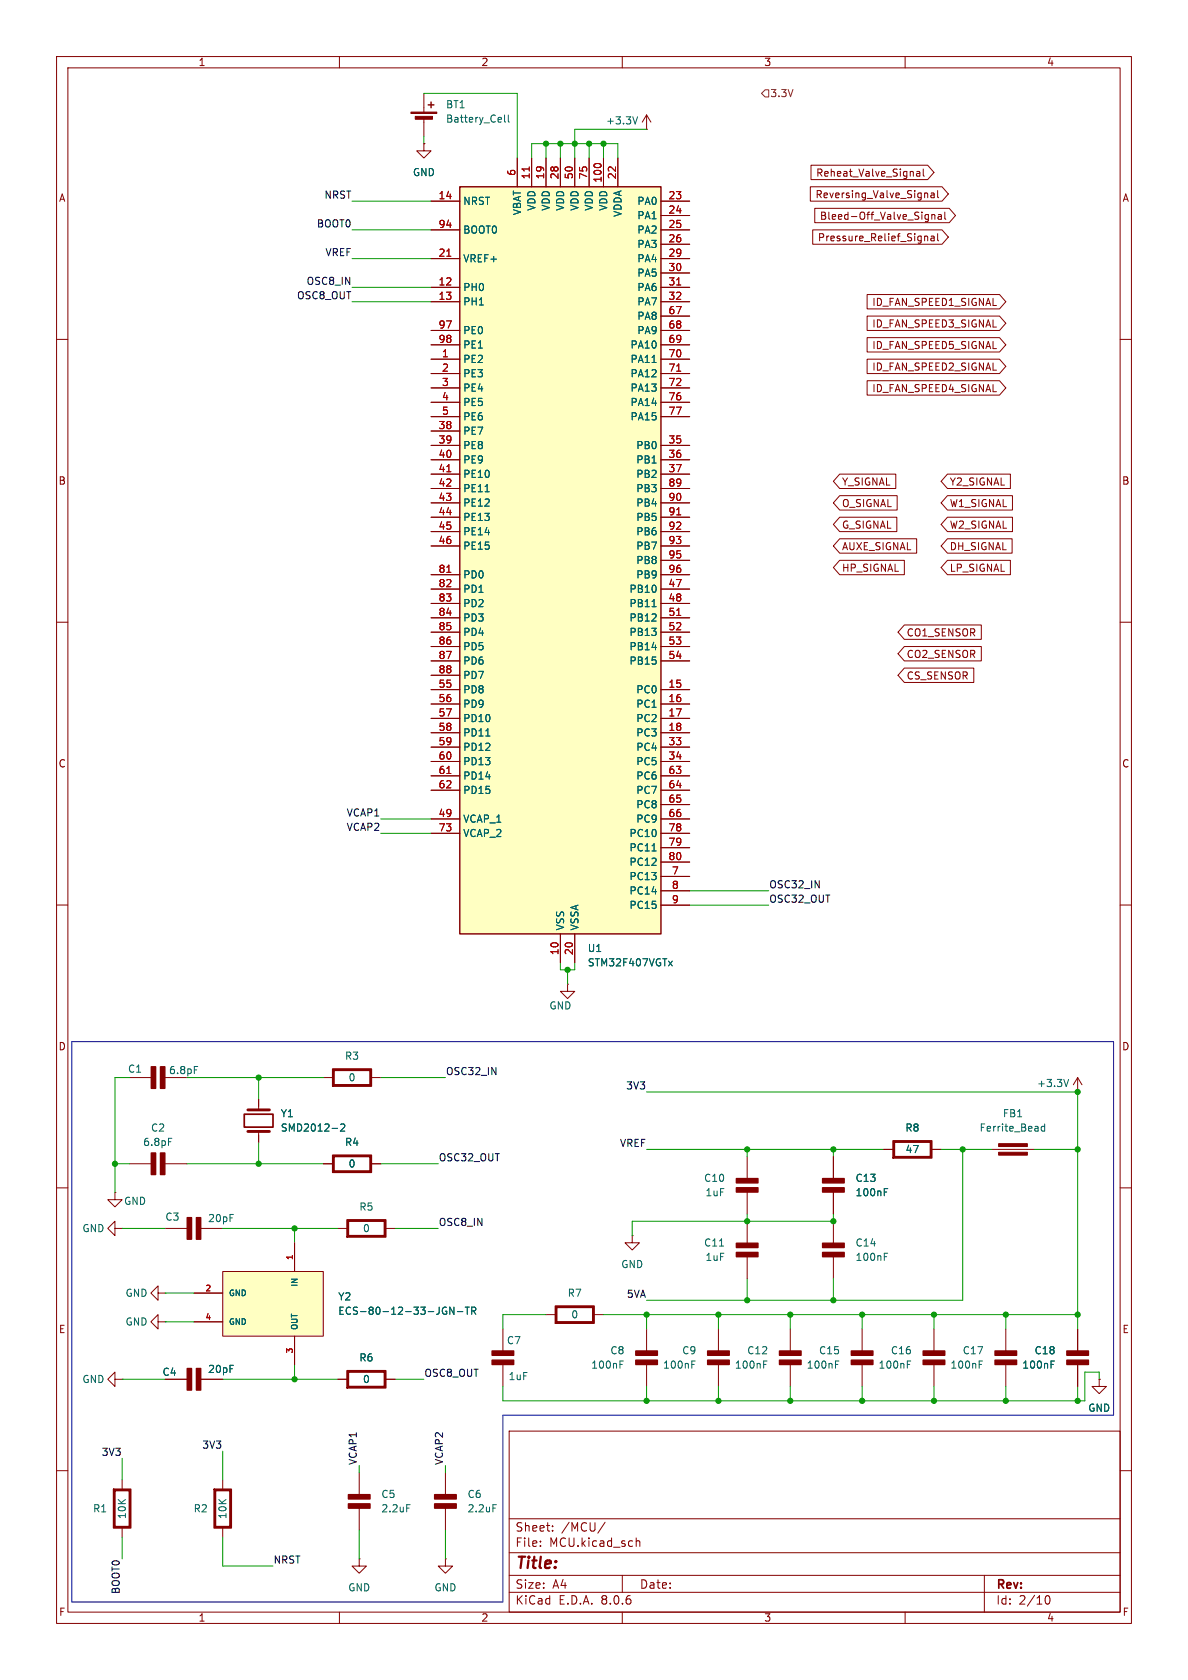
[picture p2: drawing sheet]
<svg xmlns="http://www.w3.org/2000/svg" width="210mm" height="297mm" viewBox="0 0 210 297" stroke-linecap="round" stroke-linejoin="round" font-family="sans-serif">
<g fill="none" stroke="#840000" stroke-width=".18">
<path d="M10 10h190v277h-190zM12 12h186v273h-186zM60 10v2M110 10v2M160 10v2M114.3 22.9h.1M114.3 20.3v2.6M114.3 20.3l.8 1.3M114.3 20.3l-.8 1.3M10 60h2M198 60h2M10 110h2"/>
<path d="M198 110h2M10 160h2M198 160h2M100.3 174v1.3h1.3l-1.3 1.2-1.2-1.2h1.2M100.3 174h.1M45.7 194.3v1.9M57.1 190.5h1.7M65.7 190.5h1.6M190.5 193h.1M190.5 190.5l.8 1.3M190.5 190.5v2.5M190.5 190.5l-.8 1.3"/>
<path d="M10 210h2M22.9 205.7h3.8M29.1 205.7h3.9M45.7 200v1.9M57.1 205.7h1.7M59.7 217.2h1.6M65.7 205.7h1.6M68.2 217.2h1.6M132.1 215.9v3.9M147.3 204.5v3.9M147.3 210.7v3.9M147.3 215.9v3.9"/>
<path d="M156.2 203.2h1.7M164.7 203.2h1.7M175.3 203.2h7.6M198 210h2M27.9 228.6v1.3l-1.2-1.3 1.2-1.3v1.3h1.3M27.9 233.7v1.2l-1.2-1.2 1.2-1.3v1.3h1.3M29.2 228.6h.1M29.2 233.7h.1M96.5 232.4h1.7M105 232.4h1.7M114.3 234.9v3.9M127 234.9v3.9"/>
<path d="M132.1 222.2v3.9M139.7 234.9v3.9M147.3 222.2v3.9M152.4 234.9v3.9M165.1 234.9v3.9M177.8 234.9v3.9M10 260h2M90 253h108v32h-108zM114.3 241.2v3.9M127 241.2v3.9M139.7 241.2v3.9M152.4 241.2v3.9"/>
<path d="M165.1 241.2v3.9M177.8 241.2v3.9M198 260h2M90 278.5h108M90 274.5h108M90 268.5h108M95.5 273.2v.2M95.5 272.5v.1M97.7 270.5v.2M97.7 269.8v.1M107 269.1l-1.3 1.9M110 278.5v3"/>
<path d="M112.5 271.9v1.5M112.5 272.5l.2-.1 .3 .1 .1 .9M174 278.5v6.5M60 285v2M90 281.5h108M110 285v2M160 285v2M184.8 282.7l.1-.5 .2-.1a.81 .81 0 0 1 .6 .6 .81 .81 0 0 1-.3 .8h-.4l-.2-.5"/>
</g>
<g fill="#840000" stroke="#840000" stroke-width=".25">
<path d="M58.8 189h6.9v3h-6.9l.3-.2h6.3v-2.6h-6.3v2.6l-.3 .2z"/>
<path d="M58.8 204.2h6.9v3.1h-6.9l.3-.3h6.3v-2.5h-6.3v2.5l-.3 .3z"/>
<path d="M61.3 215.6h6.9v3.1h-6.9l.3-.3h6.3v-2.5h-6.3v2.5l-.3 .3z"/>
<path d="M28.4 203.8h.7v3.8h-.7z"/>
<path d="M26.7 203.8h.8v3.8h-.8z"/>
<path d="M112.4 240.5h3.8v.7h-3.8z"/>
<path d="M112.4 238.8h3.8v.8h-3.8z"/>
<path d="M98.2 230.9h6.8v3h-6.8l.2-.2h6.4v-2.6h-6.4v2.6l-.2 .2z"/>
<path d="M125.1 240.5h3.8v.7h-3.8z"/>
<path d="M125.1 238.8h3.8v.8h-3.8z"/>
<path d="M150.5 240.5h3.8v.7h-3.8z"/>
<path d="M150.5 238.8h3.8v.8h-3.8z"/>
<path d="M157.9 201.7h6.8v3h-6.8l.2-.2h6.4v-2.6h-6.4v2.6l-.2 .2z"/>
<path d="M145.4 210h3.8v.7h-3.8z"/>
<path d="M145.4 208.4h3.8v.7h-3.8z"/>
<path d="M145.4 221.4h3.8v.8h-3.8z"/>
<path d="M145.4 219.8h3.8v.7h-3.8z"/>
<path d="M163.2 240.5h3.8v.7h-3.8z"/>
<path d="M163.2 238.8h3.8v.8h-3.8z"/>
<path d="M137.8 240.5h3.8v.7h-3.8z"/>
<path d="M137.8 238.8h3.8v.8h-3.8z"/>
<path d="M175.9 240.5h3.8v.7h-3.8z"/>
<path d="M175.9 238.8h3.8v.8h-3.8z"/>
<path d="M130.2 221.4h3.8v.8h-3.8z"/>
<path d="M130.2 219.8h3.8v.7h-3.8z"/>
</g>
<path d="M43.2 197h5.1v2.3h-5.1z" fill="none" stroke="#840000" stroke-width=".3"/>
<path d="M43.8 196.2h3.8M43.8 200h3.8" fill="none" stroke="#840000" stroke-width=".51"/>
<g fill="none" stroke="#006464" stroke-width=".18">
<path d="M112.7 20.6l-.4 1.3M58.7 199.5h1M60.2 198.8l.5-.1 .3 .4-.8 .9h.8M184.7 199.2l-.4-.1-.2 .3 .1 .5h.5M184.7 198.7v1.3M188.9 190.8l-.4 1.3M29.8 201.2h.6M156.3 210.7h.4M156.3 210.1h.6M127.2 220.3h.7M156.3 222.2h.4M156.3 221.6h.6"/>
<path d="M109.6 241.2h.4M109.6 240.6h.6M122.3 241.2h.4M122.3 240.6h.6M135 241.2h.4M135 240.6h.6M147.7 241.2h.4M147.7 240.6h.6M160.4 241.2h.4M160.4 240.6h.6M173.1 241.2h.4M173.1 240.6h.6"/>
</g>
<g fill="#840000" stroke="#840000" stroke-width=".18">
<path d="M176.5 202.2h5.1v.5h-5.1z"/>
<path d="M176.5 203.7h5.1v.5h-5.1z"/>
</g>
<path d="M81.3 33h35.5v132.1h-35.5z" fill="#ffffc2"/>
<path d="M75.7 18.5h1M76.2 18v1.1M81.3 33h35.5v132.1h-35.5z" fill="none" stroke="#840000" stroke-width=".25"/>
<g fill="none" stroke="#840000" stroke-width=".18">
<path d="M74.9 16.5v3.3M74.9 25.4v1.3h1.3l-1.3 1.2-1.2-1.2h1.2M74.9 25.4h.1M74.9 20.8v3.3M76.2 35.6h5.1M91.4 27.9v5.1M94 27.9v5.1M96.5 27.9v5.1M99.1 27.9v5.1M101.6 27.9v5.1M104.1 27.9v5.1M106.7 27.9v5.1"/>
<path d="M109.2 27.9v5.1M116.8 35.6h5.1M116.8 38.1h5.1M76.2 50.8h5.1M76.2 53.3h5.1M76.2 45.7h5.1M76.2 40.6h5.1M76.2 58.4h5.1M116.8 50.8h5.1M116.8 53.3h5.1M116.8 45.7h5.1M116.8 40.6h5.1"/>
<path d="M116.8 43.2h5.1M116.8 48.3h5.1M116.8 55.9h5.1M116.8 58.4h5.1M76.2 63.5h5.1M76.2 66h5.1M76.2 68.6h5.1M76.2 78.7h5.1M76.2 76.2h5.1M76.2 71.1h5.1M76.2 73.7h5.1M76.2 61h5.1"/>
<path d="M116.8 63.5h5.1M116.8 66h5.1M116.8 68.6h5.1M116.8 78.7h5.1M116.8 71.1h5.1M116.8 73.7h5.1M116.8 61h5.1M76.2 81.3h5.1M76.2 83.8h5.1M76.2 86.4h5.1M76.2 88.9h5.1M76.2 91.4h5.1"/>
<path d="M76.2 94h5.1M76.2 96.5h5.1M116.8 81.3h5.1M116.8 83.8h5.1M116.8 86.4h5.1M116.8 88.9h5.1M116.8 91.4h5.1M116.8 94h5.1M116.8 96.5h5.1M116.8 99.1h5.1M76.2 104.1h5.1M76.2 106.7h5.1"/>
<path d="M76.2 109.2h5.1M76.2 111.8h5.1M76.2 114.3h5.1M76.2 116.8h5.1M76.2 101.6h5.1M76.2 119.4h5.1M116.8 104.1h5.1M116.8 106.7h5.1M116.8 109.2h5.1M116.8 111.8h5.1M116.8 114.3h5.1M116.8 116.8h5.1"/>
<path d="M116.8 101.6h5.1M76.2 121.9h5.1M76.2 124.5h5.1M76.2 127h5.1M76.2 129.5h5.1M76.2 132.1h5.1M76.2 134.6h5.1M76.2 137.2h5.1M76.2 139.7h5.1M116.8 121.9h5.1M116.8 124.5h5.1M116.8 127h5.1"/>
<path d="M116.8 129.5h5.1M116.8 132.1h5.1M116.8 134.6h5.1M116.8 137.2h5.1M116.8 139.7h5.1M76.2 144.8h5.1M76.2 147.3h5.1M116.8 144.8h5.1M116.8 142.2h5.1M116.8 154.9h5.1M116.8 147.3h5.1M116.8 149.9h5.1"/>
<path d="M116.8 157.5h5.1M116.8 152.4h5.1M99.1 165.1v5.1M101.6 165.1v5.1M116.8 160h5.1M22.9 190.5h3.8M29.1 190.5h3.9M20.3 217.2v1.2l-1.3-1.2 1.3-1.3v1.3h1.3M20.3 210.8v1.3h-1.3l1.3 1.3 1.3-1.3h-1.3M20.3 210.8h.1M21.6 217.2h.1M29.2 217.2h3.9"/>
<path d="M35.5 217.2h3.9M111.8 218.4v1.3h-1.3l1.3 1.3 1.2-1.3h-1.2M111.8 218.4h.1M132.1 204.5v3.9M132.1 210.7v3.9M88.9 234.9v3.9M190.5 234.9v3.9M20.3 243.8v-1.2l-1.3 1.2 1.3 1.3v-1.3h1.3M21.6 243.8h.1M29.2 243.8h3.9M35.5 243.8h3.9M59.7 243.8h1.6"/>
<path d="M68.2 243.8h1.6M88.9 241.2v3.9M190.5 241.2v3.9M194.3 243.8v1.3h-1.3l1.3 1.3 1.3-1.3h-1.3M194.3 243.8h.1M21.6 261.6v1.7M21.6 270.1v1.7M39.4 261.6v1.7M39.4 270.1v1.7M63.5 275.6v1.3h-1.3l1.3 1.2 1.3-1.2h-1.3M63.5 275.6h.1M63.5 260.3v3.9"/>
<path d="M63.5 266.6v3.9M78.7 275.6v1.3h-1.2l1.2 1.2 1.3-1.2h-1.3M78.7 275.6h.1M78.7 260.3v3.9M78.7 266.6v3.9"/>
</g>
<path d="M93.6 29.5v.7M79 45.3h.7M119.6 50.4h.7M119.6 65.6h.7M79 83.4h.7M119.6 91h.7M79 101.2h.7M119.6 108.8h.7M79 136.7h.7" fill="none" stroke="#a90000" stroke-width=".18"/>
<g fill="none" stroke="#006464" stroke-width=".18">
<path d="M89.2 20.3v1.1l.2 .2M89.9 20.3v1.1l.1 .2M115.3 64.1h.7M85.8 86.9h.7M115.3 107.3h.7M85.9 130.1h.7M115.3 150.4h.7M118.2 169.9l.6 .9M118.8 169.9l-.6 .9M34.4 188.5h.6M185.8 241.2h.4M185.8 240.6h.6"/>
<path d="M71.9 266h.6M87.1 266h.6"/>
</g>
<g fill="#840000" stroke="#840000" stroke-width=".25">
<path d="M87 240.5h3.8v.7h-3.8z"/>
<path d="M87 238.8h3.8v.8h-3.8z"/>
<path d="M130.2 210h3.8v.7h-3.8z"/>
<path d="M130.2 208.4h3.8v.7h-3.8z"/>
<path d="M61.6 265.9h3.8v.7h-3.8z"/>
<path d="M61.6 264.2h3.8v.8h-3.8z"/>
<path d="M188.6 240.5h3.8v.7h-3.8z"/>
<path d="M188.6 238.8h3.8v.8h-3.8z"/>
<path d="M28.4 188.6h.7v3.8h-.7z"/>
<path d="M26.7 188.6h.8v3.8h-.8z"/>
<path d="M37.8 263.3h3.1v6.8h-3.1v-6.8l.3 .2v6.4h2.5v-6.4h-2.5z"/>
<path d="M76.8 265.9h3.8v.7h-3.8z"/>
<path d="M76.8 264.2h3.8v.8h-3.8z"/>
<path d="M34.7 215.3h.8v3.8h-.8z"/>
<path d="M33.1 215.3h.8v3.8h-.8z"/>
<path d="M20.1 263.3h3v6.8h-3v-6.8l.2 .2v6.4h2.6v-6.4h-2.6z"/>
<path d="M34.7 241.9h.8v3.8h-.8z"/>
<path d="M33.1 241.9h.8v3.8h-.8z"/>
<path d="M61.3 242.3h6.9v3.1h-6.9l.3-.3h6.3v-2.5h-6.3v2.5l-.3 .3z"/>
</g>
<g fill="#840000" stroke="#840000" stroke-width=".18">
<path d="M72.6 19.8h4.6v.3h-4.6z"/>
<path d="M73.4 20.6h3.1v.5h-3.1z"/>
</g>
<path d="M39.4 224.8h17.7v11.4h-17.7z" fill="#ffffc2"/>
<g fill="none" stroke="#840000" stroke-width=".18">
<path d="M74.9 25.4h.1M76.2 35.6h5.1M91.4 27.9v5.1M94 27.9v5.1M96.5 27.9v5.1M99.1 27.9v5.1M101.6 27.9v5.1M104.1 27.9v5.1M106.7 27.9v5.1M109.2 27.9v5.1M116.8 35.6h5.1M116.8 38.1h5.1"/>
<path d="M143.2 33h23.3l1.1 1.3-1.1 1.3h-23.3zM143.4 29.2h20.6l1.1 1.3-1.1 1.3h-20.6zM144 36.8h23.8l1.1 1.3-1.1 1.3h-23.8zM162.1 30.4h.4l.1 .8M162.6 30.6l-.4 .1-.2 .1 .2 .4 .4-.1M163.2 29.9v1.1l.2 .2M163.8 34.1l.2 .2v.7M164.6 34.2h.5v.8M164.7 37.9v.9M164.7 38l.2-.1 .3 .1 .1 .8M165.1 34.4l-.4 .1-.2 .2 .2 .3 .4-.1M165.7 33.7v1.1l.2 .2"/>
<path d="M165.9 38h.5v.8M166.4 38.2l-.4 .1-.2 .2 .2 .3 .4-.1M167 37.5v1.1l.2 .2M76.2 50.8h5.1M76.2 53.3h5.1M76.2 45.7h5.1M76.2 40.6h5.1M76.2 58.4h5.1M116.8 50.8h5.1M116.8 53.3h5.1M116.8 45.7h5.1M116.8 40.6h5.1"/>
<path d="M116.8 43.2h5.1M116.8 48.3h5.1M116.8 55.9h5.1M116.8 58.4h5.1M143.7 40.6h22.8l1.1 1.3-1.1 1.3h-22.8zM153.3 55.9h23.4l1.1 1.3-1.1 1.2h-23.4zM153.3 52.1h23.4l1.1 1.2-1.1 1.3h-23.4zM153.3 59.7h23.4l1.1 1.3-1.1 1.2h-23.4zM163.5 41.9l.1-.2 .3 .1 .1 .8M164.6 41.8h.5v.8M165.1 42l-.4 .1-.2 .2 .2 .3 .4-.1M165.7 41.3v1.1l.2 .2"/>
<path d="M76.2 63.5h5.1M76.2 66h5.1M76.2 68.6h5.1M76.2 78.7h5.1M76.2 76.2h5.1M76.2 71.1h5.1M76.2 73.7h5.1M76.2 61h5.1M116.8 63.5h5.1M116.8 66h5.1M116.8 68.6h5.1M116.8 78.7h5.1"/>
<path d="M116.8 71.1h5.1M116.8 73.7h5.1M116.8 61h5.1M153.3 67.3h23.4l1.1 1.3-1.1 1.3h-23.4zM153.3 63.5h23.4l1.1 1.3-1.1 1.2h-23.4zM76.2 81.3h5.1M76.2 83.8h5.1M76.2 86.4h5.1M76.2 88.9h5.1M76.2 91.4h5.1M76.2 94h5.1M76.2 96.5h5.1"/>
<path d="M116.8 81.3h5.1M116.8 83.8h5.1M116.8 86.4h5.1M116.8 88.9h5.1M116.8 91.4h5.1M116.8 94h5.1M116.8 96.5h5.1M116.8 99.1h5.1M148.4 87.6h10.2v2.6h-10.2l-1.1-1.3zM148.4 95.2h13.6v2.6h-13.6l-1.1-1.3zM148.4 91.4h10.1v2.6h-10.1l-1.1-1.3zM148.4 83.8h10v2.6h-10l-1.1-1.3z"/>
<path d="M148.4 99.1h11.5v2.5h-11.5l-1.1-1.3zM167.5 83.8h11.1v2.6h-11.1l-1.1-1.3zM167.5 95.2h11.4v2.6h-11.4l-1.1-1.3zM167.5 99.1h11.1v2.5h-11.1l-1.1-1.3zM167.5 87.6h11.5v2.6h-11.5l-1.1-1.3zM167.5 91.4h11.5v2.6h-11.5l-1.1-1.3zM76.2 104.1h5.1M76.2 106.7h5.1M76.2 109.2h5.1M76.2 111.8h5.1M76.2 114.3h5.1M76.2 116.8h5.1"/>
<path d="M76.2 101.6h5.1M76.2 119.4h5.1M116.8 104.1h5.1M116.8 106.7h5.1M116.8 109.2h5.1M116.8 111.8h5.1M116.8 114.3h5.1M116.8 116.8h5.1M116.8 101.6h5.1M159.9 118.1h12.2v2.6h-12.2l-1.2-1.3zM159.9 110.5h13.6v2.5h-13.6l-1.2-1.2zM159.9 114.3h13.6v2.5h-13.6l-1.2-1.2z"/>
<path d="M76.2 121.9h5.1M76.2 124.5h5.1M76.2 127h5.1M76.2 129.5h5.1M76.2 132.1h5.1M76.2 134.6h5.1M76.2 137.2h5.1M76.2 139.7h5.1M116.8 121.9h5.1M116.8 124.5h5.1M116.8 127h5.1M116.8 129.5h5.1"/>
<path d="M116.8 132.1h5.1M116.8 134.6h5.1M116.8 137.2h5.1M116.8 139.7h5.1M76.2 144.8h5.1M76.2 147.3h5.1M116.8 144.8h5.1M116.8 142.2h5.1M116.8 154.9h5.1M116.8 147.3h5.1M116.8 149.9h5.1M116.8 157.5h5.1"/>
<path d="M116.8 152.4h5.1M99.1 165.1v5.1M101.6 165.1v5.1M116.8 160h5.1M45.7 194.3v1.3M45.7 200.7v1.2M52.1 219.7v5.1M57.1 205.7h1.7M65.7 205.7h1.6M147.3 204.5v3.9M147.3 210.7v3.9M156.2 203.2h1.7"/>
<path d="M164.7 203.2h1.7M34.3 228.6h5.1M34.3 233.7h5.1M39.4 224.8h17.7v11.4h-17.7zM52.1 236.2v5.1M190.5 234.9v3.9M29.2 243.8h3.9M35.5 243.8h3.9M59.7 243.8h1.6M68.2 243.8h1.6M190.5 241.2v3.9M194.3 243.8h.1"/>
</g>
<g fill="none" stroke="#006464" stroke-width=".18">
<path d="M115.3 64.1h.7M85.8 86.9h.7M115.3 107.3h.7M85.9 130.1h.7M115.3 150.4h.7M118.2 169.9l.6 .9M118.8 169.9l-.6 .9M58.7 199.5h1M60.2 198.8l.5-.1 .3 .4-.8 .9h.8M156.3 210.7h.4M156.3 210.1h.6M78.6 231.1h.3"/>
<path d="M78.7 231.8h.3v.4l-.4 .2M80.2 231.1v1.3l-.7-1.3v1.3M80.8 231.9h1M82.2 231.1h.8M82.6 231.1v1.3M83.4 231.7h.6l.1-.2v-.3l-.7-.1v1.3M83.7 231.7l.4 .7M185.8 241.2h.4M185.8 240.6h.6"/>
</g>
<path d="M134.6 16.5l.7-.6h.6v1.2h-.6z" fill="none" stroke="#725600" stroke-width=".18"/>
<path d="M12.7 184.2h184.1v66h-107.9v33h-76.2z" fill="none" stroke="#0000c2" stroke-width=".18"/>
<g fill="none" stroke="#009600" stroke-width=".18">
<path d="M74.9 16.5h16.5v11.4M62.2 35.6h14M74.9 24.1v1.3M94 27.9v-2.5h15.2v2.5M96.5 25.4v2.5M99.1 25.4v2.5M104.1 25.4v2.5M106.7 25.4v2.5M114.3 22.9h-12.7v5M62.2 45.7h14M62.2 50.8h14M62.2 53.3h14"/>
<path d="M62.2 40.6h14M67.3 147.3h8.9M67.3 144.8h8.9M121.9 157.5h14M99.1 170.2v1.3h2.5v-1.3M100.3 171.5v2.5M121.9 160h14M22.9 190.5h-2.6v20.3M33 190.5h24.1M45.7 190.5v3.8M67.3 190.5h11.4M114.3 193h76.2v41.9"/>
<path d="M20.3 205.7h2.6M21.6 217.2h7.6M33 205.7h24.1M39.4 217.2h20.3M45.7 201.9v3.8M52.1 217.2v2.5M67.3 205.7h10.2M69.8 217.2h7.7M114.3 203.2h41.9M132.1 203.2v1.3M132.1 214.6v1.3M147.3 203.2v1.3"/>
<path d="M147.3 214.6v1.3h-35.5v2.5M166.4 203.2h8.9M170.2 203.2v26.7h-55.9M182.9 203.2h7.6M29.2 228.6h5.1M29.2 233.7h5.1M96.5 232.4h-7.6v2.5M106.7 232.4h83.8M114.3 232.4v2.5M127 232.4v2.5M132.1 226.1v3.8M139.7 232.4v2.5"/>
<path d="M147.3 226.1v3.8M152.4 232.4v2.5M165.1 232.4v2.5M177.8 232.4v2.5M21.6 243.8h7.6M21.6 257.8v3.8M39.4 243.8h20.3M39.4 256.5v5.1M52.1 241.3v2.5M63.5 259.1v1.2M69.8 243.8h5.1M78.7 259.1v1.2"/>
<path d="M114.3 245.1v2.5M127 245.1v2.5M139.7 245.1v2.5M152.4 245.1v2.5M165.1 245.1v2.5M177.8 245.1v2.5M190.5 245.1v2.5M194.3 243.8v-1.2h-2.5v5h-102.9v-2.5M21.6 271.8v3.8M39.4 271.8v5.1h8.9M63.5 270.5v5.1M78.7 270.5v5.1"/>
</g>
<path d="M93.6 29.5v.7M79 45.3h.7M119.6 50.4h.7M119.6 65.6h.7M79 83.4h.7M119.6 91h.7M79 101.2h.7M119.6 108.8h.7M79 136.7h.7" fill="none" stroke="#a90000" stroke-width=".18"/>
<g fill="#009600" stroke="#009600" stroke-width=".18">
<circle cx="165.1" cy="232.4" r=".46"/>
<circle cx="177.8" cy="232.4" r=".46"/>
<circle cx="190.5" cy="232.4" r=".46"/>
<circle cx="190.5" cy="247.6" r=".46"/>
<circle cx="190.5" cy="203.2" r=".46"/>
<circle cx="170.2" cy="203.2" r=".46"/>
<circle cx="190.5" cy="193" r=".46"/>
<circle cx="106.7" cy="25.4" r=".46"/>
<circle cx="99.1" cy="25.4" r=".46"/>
<circle cx="96.5" cy="25.4" r=".46"/>
<circle cx="101.6" cy="25.4" r=".46"/>
<circle cx="104.1" cy="25.4" r=".46"/>
<circle cx="132.1" cy="203.2" r=".46"/>
<circle cx="147.3" cy="215.9" r=".46"/>
<circle cx="132.1" cy="215.9" r=".46"/>
<circle cx="100.3" cy="171.5" r=".46"/>
<circle cx="139.7" cy="232.4" r=".46"/>
<circle cx="152.4" cy="232.4" r=".46"/>
<circle cx="147.3" cy="229.9" r=".46"/>
<circle cx="127" cy="232.4" r=".46"/>
<circle cx="132.1" cy="229.9" r=".46"/>
<circle cx="45.7" cy="190.5" r=".46"/>
<circle cx="45.7" cy="205.7" r=".46"/>
<circle cx="52.1" cy="217.2" r=".46"/>
<circle cx="20.3" cy="205.7" r=".46"/>
<circle cx="165.1" cy="247.6" r=".46"/>
<circle cx="152.4" cy="247.6" r=".46"/>
<circle cx="139.7" cy="247.6" r=".46"/>
<circle cx="127" cy="247.6" r=".46"/>
<circle cx="114.3" cy="247.6" r=".46"/>
<circle cx="114.3" cy="232.4" r=".46"/>
<circle cx="147.3" cy="203.2" r=".46"/>
<circle cx="177.8" cy="247.6" r=".46"/>
<circle cx="52.1" cy="243.8" r=".46"/>
</g>
<text font-size="2.8" fill="#840000" x="91" y="277.9">Title:</text>
<g font-size="2.1" fill="#840000">
<text x="91" y="273.7">File:</text>
<text x="91" y="271">Sheet:</text>
<text x="97.1" y="273.7">MCU.kicad_sch</text>
<text x="99.2" y="271">/MCU/</text>
<text x="91" y="281.1">Size:</text>
<text x="97.7" y="281.1">A4</text>
<text x="113" y="281.1">Date:</text>
<text x="176" y="281.3">Rev:</text>
<text x="91" y="283.9">KiCad</text>
<text x="98.7" y="283.9">E.D.A.</text>
<text x="106.3" y="283.9">8.0.6</text>
<text x="176" y="283.9">Id:</text>
<text x="180.1" y="283.9">2/10</text>
</g>
<g font-size="1.8" fill="#840000">
<text x="35" y="11.9">1</text>
<text x="85" y="11.9">2</text>
<text x="135" y="11.9">3</text>
<text x="185" y="11.9">4</text>
<text x="10.3" y="35.9">A</text>
<text x="144.1" y="35.2">Reversing_Valve_Signal</text>
<text x="144.2" y="31.4">Reheat_Valve_Signal</text>
<text x="198.4" y="35.9">A</text>
<text x="144.8" y="39.1">Bleed-Off_Valve_Signal</text>
<text x="144.5" y="42.9">Pressure_Relief_Signal</text>
<text x="154.1" y="58.1">ID_FAN_SPEED3_SIGNAL</text>
<text x="154.1" y="54.3">ID_FAN_SPEED1_SIGNAL</text>
<text x="154.1" y="61.9">ID_FAN_SPEED5_SIGNAL</text>
<text x="154.1" y="65.7">ID_FAN_SPEED2_SIGNAL</text>
<text x="154.1" y="69.5">ID_FAN_SPEED4_SIGNAL</text>
<text x="10.3" y="85.9">B</text>
<text x="148.7" y="89.9">O_SIGNAL</text>
<text x="148.7" y="86">Y_SIGNAL</text>
<text x="167.8" y="86">Y2_SIGNAL</text>
<text x="167.8" y="89.9">W1_SIGNAL</text>
<text x="198.3" y="85.9">B</text>
<text x="148.7" y="93.7">G_SIGNAL</text>
<text x="167.8" y="93.7">W2_SIGNAL</text>
<text x="148.7" y="97.5">AUXE_SIGNAL</text>
<text x="148.7" y="101.3">HP_SIGNAL</text>
<text x="167.8" y="97.5">DH_SIGNAL</text>
<text x="167.8" y="101.3">LP_SIGNAL</text>
<text x="160.2" y="112.7">CO1_SENSOR</text>
<text x="160.2" y="116.5">CO2_SENSOR</text>
<text x="160.2" y="120.3">CS_SENSOR</text>
<text x="10.3" y="135.9">C</text>
<text x="198.3" y="135.9">C</text>
<text x="10.3" y="185.9">D</text>
<text x="198.3" y="185.9">D</text>
<text x="10.3" y="235.9">E</text>
<text x="198.3" y="235.9">E</text>
<text x="10.3" y="285.9">F</text>
<text x="35" y="286.9">1</text>
<text x="85" y="286.9">2</text>
<text x="135" y="286.9">3</text>
<text x="185" y="286.9">4</text>
<text x="198.4" y="285.9">F</text>
</g>
<text font-size="1.8" fill="#725600" x="136.1" y="17.4">3.3V</text>
<g font-size="1.8" fill="#006464">
<text x="78.7" y="19.3">BT1</text>
<text x="78.7" y="21.9">Battery_Cell</text>
<text x="107" y="22.2">+3.3V</text>
<text x="72.9" y="31.3">GND</text>
<text x="81.8" y="36.4">NRST</text>
<text x="81.8" y="41.5">BOOT0</text>
<text x="92.3" y="38.1" transform="rotate(-90 92.3 38.1)">VBAT</text>
<text x="94.8" y="37.4" transform="rotate(-90 94.8 37.4)">VDD</text>
<text x="97.4" y="37.4" transform="rotate(-90 97.4 37.4)">VDD</text>
<text x="99.9" y="37.4" transform="rotate(-90 99.9 37.4)">VDD</text>
<text x="102.5" y="37.4" transform="rotate(-90 102.5 37.4)">VDD</text>
<text x="105" y="37.4" transform="rotate(-90 105 37.4)">VDD</text>
<text x="107.5" y="37.4" transform="rotate(-90 107.5 37.4)">VDD</text>
<text x="110.1" y="38.4" transform="rotate(-90 110.1 38.4)">VDDA</text>
<text x="112.6" y="36.4">PA0</text>
<text x="112.6" y="39">PA1</text>
<text x="112.6" y="41.5">PA2</text>
<text x="81.8" y="46.6">VREF+</text>
<text x="112.6" y="44">PA3</text>
<text x="112.6" y="46.6">PA4</text>
<text x="81.8" y="51.7">PH0</text>
<text x="112.6" y="49.1">PA5</text>
<text x="112.6" y="51.7">PA6</text>
<text x="81.8" y="54.2">PH1</text>
<text x="81.8" y="59.3">PE0</text>
<text x="112.6" y="54.2">PA7</text>
<text x="112.6" y="56.7">PA8</text>
<text x="112.6" y="59.3">PA9</text>
<text x="81.8" y="64.4">PE2</text>
<text x="81.8" y="61.8">PE1</text>
<text x="111.4" y="61.8">PA10</text>
<text x="111.4" y="64.4">PA11</text>
<text x="81.8" y="66.9">PE3</text>
<text x="81.8" y="69.4">PE4</text>
<text x="81.8" y="72">PE5</text>
<text x="111.4" y="66.9">PA12</text>
<text x="111.4" y="69.4">PA13</text>
<text x="111.4" y="72">PA14</text>
<text x="81.8" y="77.1">PE7</text>
<text x="81.8" y="74.5">PE6</text>
<text x="111.4" y="74.5">PA15</text>
<text x="81.8" y="79.6">PE8</text>
<text x="81.8" y="82.1">PE9</text>
<text x="112.4" y="79.6">PB0</text>
<text x="112.4" y="82.1">PB1</text>
<text x="81.8" y="84.7">PE10</text>
<text x="81.8" y="87.2">PE11</text>
<text x="81.8" y="89.8">PE12</text>
<text x="112.4" y="84.7">PB2</text>
<text x="112.4" y="87.2">PB3</text>
<text x="112.4" y="89.8">PB4</text>
<text x="81.8" y="92.3">PE13</text>
<text x="81.8" y="94.8">PE14</text>
<text x="112.4" y="92.3">PB5</text>
<text x="112.4" y="94.8">PB6</text>
<text x="81.8" y="97.4">PE15</text>
<text x="112.4" y="97.4">PB7</text>
<text x="112.4" y="99.9">PB8</text>
<text x="81.8" y="102.5">PD0</text>
<text x="81.8" y="105">PD1</text>
<text x="81.8" y="107.5">PD2</text>
<text x="111.2" y="105">PB10</text>
<text x="111.2" y="107.5">PB11</text>
<text x="112.4" y="102.5">PB9</text>
<text x="81.8" y="110.1">PD3</text>
<text x="81.8" y="112.6">PD4</text>
<text x="111.2" y="110.1">PB12</text>
<text x="111.2" y="112.6">PB13</text>
<text x="81.8" y="115.2">PD5</text>
<text x="81.8" y="117.7">PD6</text>
<text x="111.2" y="115.2">PB14</text>
<text x="111.2" y="117.7">PB15</text>
<text x="81.8" y="122.8">PD8</text>
<text x="81.8" y="125.3">PD9</text>
<text x="81.8" y="120.2">PD7</text>
<text x="112.4" y="122.8">PC0</text>
<text x="112.4" y="125.3">PC1</text>
<text x="81.8" y="127.9">PD10</text>
<text x="81.8" y="130.4">PD11</text>
<text x="112.4" y="127.9">PC2</text>
<text x="112.4" y="130.4">PC3</text>
<text x="81.8" y="132.9">PD12</text>
<text x="81.8" y="135.5">PD13</text>
<text x="112.4" y="132.9">PC4</text>
<text x="112.4" y="135.5">PC5</text>
<text x="81.8" y="138">PD14</text>
<text x="81.8" y="140.6">PD15</text>
<text x="112.4" y="138">PC6</text>
<text x="112.4" y="140.6">PC7</text>
<text x="112.4" y="143.1">PC8</text>
<text x="81.8" y="145.6">VCAP_1</text>
<text x="81.8" y="148.2">VCAP_2</text>
<text x="111.2" y="148.2">PC10</text>
<text x="112.4" y="145.6">PC9</text>
<text x="111.2" y="155.8">PC13</text>
<text x="111.2" y="150.7">PC11</text>
<text x="111.2" y="153.3">PC12</text>
<text x="111.2" y="158.3">PC14</text>
<text x="111.2" y="160.9">PC15</text>
<text x="99.9" y="164.6" transform="rotate(-90 99.9 164.6)">VSS</text>
<text x="102.5" y="164.6" transform="rotate(-90 102.5 164.6)">VSSA</text>
<text x="103.8" y="168.5">U1</text>
<text x="103.8" y="171">STM32F407VGTx</text>
<text x="97" y="178.7">GND</text>
<text x="22.5" y="189.8">C1</text>
<text x="29.8" y="190.1">6.8pF</text>
<text x="60.9" y="187.6">R3</text>
<text x="61.5" y="191.4">0</text>
<text x="49.5" y="197.7">Y1</text>
<text x="177.2" y="197.7">FB1</text>
<text x="183.2" y="192.4">+3.3V</text>
<text x="25.2" y="202.8">6.8pF</text>
<text x="26.6" y="200.3">C2</text>
<text x="49.5" y="200.3">SMD2012-2</text>
<text x="60.9" y="202.8">R4</text>
<text x="159.9" y="200.3">R8</text>
<text x="173.1" y="200.3">Ferrite_Bead</text>
<text x="61.5" y="206.6">0</text>
<text x="124.4" y="209.1">C10</text>
<text x="151.1" y="209.1">C13</text>
<text x="160" y="204.1">47</text>
<text x="21.8" y="213.2">GND</text>
<text x="63.4" y="214.2">R5</text>
<text x="124.6" y="211.7">1uF</text>
<text x="151.1" y="211.7">100nF</text>
<text x="14.5" y="218">GND</text>
<text x="29.1" y="216">C3</text>
<text x="36.7" y="216.3">20pF</text>
<text x="64.1" y="218">0</text>
<text x="124.4" y="220.6">C11</text>
<text x="151.1" y="220.6">C14</text>
<text x="109.7" y="224.4">GND</text>
<text x="124.6" y="223.1">1uF</text>
<text x="151.1" y="223.1">100nF</text>
<text x="22.1" y="229.5">GND</text>
<text x="59.7" y="230.1">Y2</text>
<text x="59.7" y="232.6">ECS-80-12-33-JGN-TR</text>
<text x="100.3" y="229.5">R7</text>
<text x="100.9" y="233.3">0</text>
<text x="22.1" y="234.5">GND</text>
<text x="89.5" y="237.8">C7</text>
<text x="107.8" y="239.6">C8</text>
<text x="120.5" y="239.6">C9</text>
<text x="132" y="239.6">C12</text>
<text x="144.7" y="239.6">C15</text>
<text x="157.4" y="239.6">C16</text>
<text x="170.1" y="239.6">C17</text>
<text x="182.8" y="239.6">C18</text>
<text x="14.5" y="244.7">GND</text>
<text x="28.6" y="243.4">C4</text>
<text x="36.7" y="242.9">20pF</text>
<text x="63.4" y="240.9">R6</text>
<text x="64.1" y="244.7">0</text>
<text x="89.8" y="244.2">1uF</text>
<text x="104.4" y="242.2">100nF</text>
<text x="117.1" y="242.2">100nF</text>
<text x="129.8" y="242.2">100nF</text>
<text x="142.5" y="242.2">100nF</text>
<text x="155.2" y="242.2">100nF</text>
<text x="167.9" y="242.2">100nF</text>
<text x="180.6" y="242.2">100nF</text>
<text x="192.3" y="249.8">GND</text>
<text x="16.4" y="267.6">R1</text>
<text x="22.5" y="268.6" transform="rotate(-90 22.5 268.6)">10K</text>
<text x="34.1" y="267.6">R2</text>
<text x="40.2" y="268.6" transform="rotate(-90 40.2 268.6)">10K</text>
<text x="67.3" y="265">C5</text>
<text x="67.3" y="267.6">2.2uF</text>
<text x="82.6" y="265">C6</text>
<text x="82.6" y="267.6">2.2uF</text>
<text x="61.5" y="281.5">GND</text>
<text x="76.7" y="281.5">GND</text>
</g>
<g font-size="1.8" fill="#0f0f0f">
<text x="57.2" y="35.2">NRST</text>
<text x="55.9" y="40.3">BOOT0</text>
<text x="57.4" y="45.4">VREF</text>
<text x="52.4" y="53">OSC8_OUT</text>
<text x="54.1" y="50.5">OSC8_IN</text>
<text x="61.2" y="147">VCAP2</text>
<text x="61.2" y="144.4">VCAP1</text>
<text x="135.9" y="157.1">OSC32_IN</text>
<text x="135.9" y="159.7">OSC32_OUT</text>
<text x="78.7" y="190.2">OSC32_IN</text>
<text x="110.6" y="192.7">3V3</text>
<text x="109.5" y="202.9">VREF</text>
<text x="77.5" y="205.4">OSC32_OUT</text>
<text x="77.5" y="216.8">OSC8_IN</text>
<text x="110.7" y="229.5">5VA</text>
<text x="74.9" y="243.5">OSC8_OUT</text>
<text x="17.9" y="257.5">3V3</text>
<text x="35.7" y="256.2">3V3</text>
<text x="63.2" y="259.1" transform="rotate(-90 63.2 259.1)">VCAP1</text>
<text x="78.4" y="259.1" transform="rotate(-90 78.4 259.1)">VCAP2</text>
<text x="21.2" y="281.9" transform="rotate(-90 21.2 281.9)">BOOT0</text>
<text x="48.3" y="276.5">NRST</text>
</g>
<g font-size="1.8" fill="#a90000">
<text x="77.4" y="35.3">14</text>
<text x="91.2" y="31.2" transform="rotate(-90 91.2 31.2)">6</text>
<text x="93.7" y="31.8" transform="rotate(-90 93.7 31.8)">11</text>
<text x="96.3" y="31.8" transform="rotate(-90 96.3 31.8)">19</text>
<text x="98.8" y="31.8" transform="rotate(-90 98.8 31.8)">28</text>
<text x="101.3" y="31.8" transform="rotate(-90 101.3 31.8)">50</text>
<text x="103.9" y="31.8" transform="rotate(-90 103.9 31.8)">75</text>
<text x="106.4" y="32.4" transform="rotate(-90 106.4 32.4)">100</text>
<text x="109" y="31.8" transform="rotate(-90 109 31.8)">22</text>
<text x="118.1" y="35.3">23</text>
<text x="77.4" y="40.4">94</text>
<text x="118.1" y="37.8">24</text>
<text x="118.1" y="40.4">25</text>
<text x="77.4" y="45.5">21</text>
<text x="118.1" y="42.9">26</text>
<text x="118.1" y="45.5">29</text>
<text x="77.4" y="50.5">12</text>
<text x="77.4" y="53.1">13</text>
<text x="118.1" y="48">30</text>
<text x="118.1" y="50.5">31</text>
<text x="118.1" y="53.1">32</text>
<text x="77.4" y="58.2">97</text>
<text x="118.1" y="55.6">67</text>
<text x="118.1" y="58.2">68</text>
<text x="77.4" y="60.7">98</text>
<text x="78" y="63.2">1</text>
<text x="78" y="65.8">2</text>
<text x="118.1" y="60.7">69</text>
<text x="118.1" y="63.2">70</text>
<text x="118.1" y="65.8">71</text>
<text x="78" y="68.3">3</text>
<text x="78" y="70.9">4</text>
<text x="118.1" y="68.3">72</text>
<text x="118.1" y="70.9">76</text>
<text x="77.4" y="75.9">38</text>
<text x="78" y="73.4">5</text>
<text x="118.1" y="73.4">77</text>
<text x="77.4" y="78.5">39</text>
<text x="77.4" y="81">40</text>
<text x="77.4" y="83.6">41</text>
<text x="118.1" y="78.5">35</text>
<text x="118.1" y="81">36</text>
<text x="118.1" y="83.6">37</text>
<text x="77.4" y="86.1">42</text>
<text x="77.4" y="88.6">43</text>
<text x="118.1" y="86.1">89</text>
<text x="118.1" y="88.6">90</text>
<text x="77.4" y="91.2">44</text>
<text x="77.4" y="93.7">45</text>
<text x="118.1" y="91.2">91</text>
<text x="118.1" y="93.7">92</text>
<text x="77.4" y="96.3">46</text>
<text x="77.4" y="101.3">81</text>
<text x="118.1" y="96.3">93</text>
<text x="118.1" y="98.8">95</text>
<text x="118.1" y="101.3">96</text>
<text x="77.4" y="103.9">82</text>
<text x="77.4" y="106.4">83</text>
<text x="118.1" y="103.9">47</text>
<text x="118.1" y="106.4">48</text>
<text x="77.4" y="109">84</text>
<text x="77.4" y="111.5">85</text>
<text x="118.1" y="109">51</text>
<text x="118.1" y="111.5">52</text>
<text x="77.4" y="114">86</text>
<text x="77.4" y="116.6">87</text>
<text x="77.4" y="119.1">88</text>
<text x="118.1" y="114">53</text>
<text x="118.1" y="116.6">54</text>
<text x="77.4" y="121.7">55</text>
<text x="77.4" y="124.2">56</text>
<text x="118.1" y="121.7">15</text>
<text x="118.1" y="124.2">16</text>
<text x="77.4" y="126.7">57</text>
<text x="77.4" y="129.3">58</text>
<text x="77.4" y="131.8">59</text>
<text x="118.1" y="126.7">17</text>
<text x="118.1" y="129.3">18</text>
<text x="118.1" y="131.8">33</text>
<text x="77.4" y="134.4">60</text>
<text x="77.4" y="136.9">61</text>
<text x="118.1" y="134.4">34</text>
<text x="118.1" y="136.9">63</text>
<text x="77.4" y="139.4">62</text>
<text x="118.1" y="139.4">64</text>
<text x="118.1" y="142">65</text>
<text x="77.4" y="144.5">49</text>
<text x="77.4" y="147.1">73</text>
<text x="118.1" y="144.5">66</text>
<text x="118.1" y="147.1">78</text>
<text x="118.1" y="149.6">79</text>
<text x="118.1" y="152.1">80</text>
<text x="118.7" y="154.7">7</text>
<text x="118.7" y="157.2">8</text>
<text x="118.7" y="159.8">9</text>
<text x="98.8" y="169" transform="rotate(-90 98.8 169)">10</text>
<text x="101.3" y="169" transform="rotate(-90 101.3 169)">20</text>
</g>
<g font-size="1.4" fill="#a90000">
<text x="51.8" y="222.9" transform="rotate(-90 51.8 222.9)">1</text>
<text x="36.2" y="228.3">2</text>
<text x="36.2" y="233.4">4</text>
<text x="51.8" y="239.4" transform="rotate(-90 51.8 239.4)">3</text>
</g>
<g font-size="1.4" fill="#006464">
<text x="52.8" y="227.6" transform="rotate(-90 52.8 227.6)">IN</text>
<text x="40.4" y="229.3">GND</text>
<text x="40.4" y="234.4">GND</text>
<text x="52.8" y="235.2" transform="rotate(-90 52.8 235.2)">OUT</text>
</g>
</svg>
